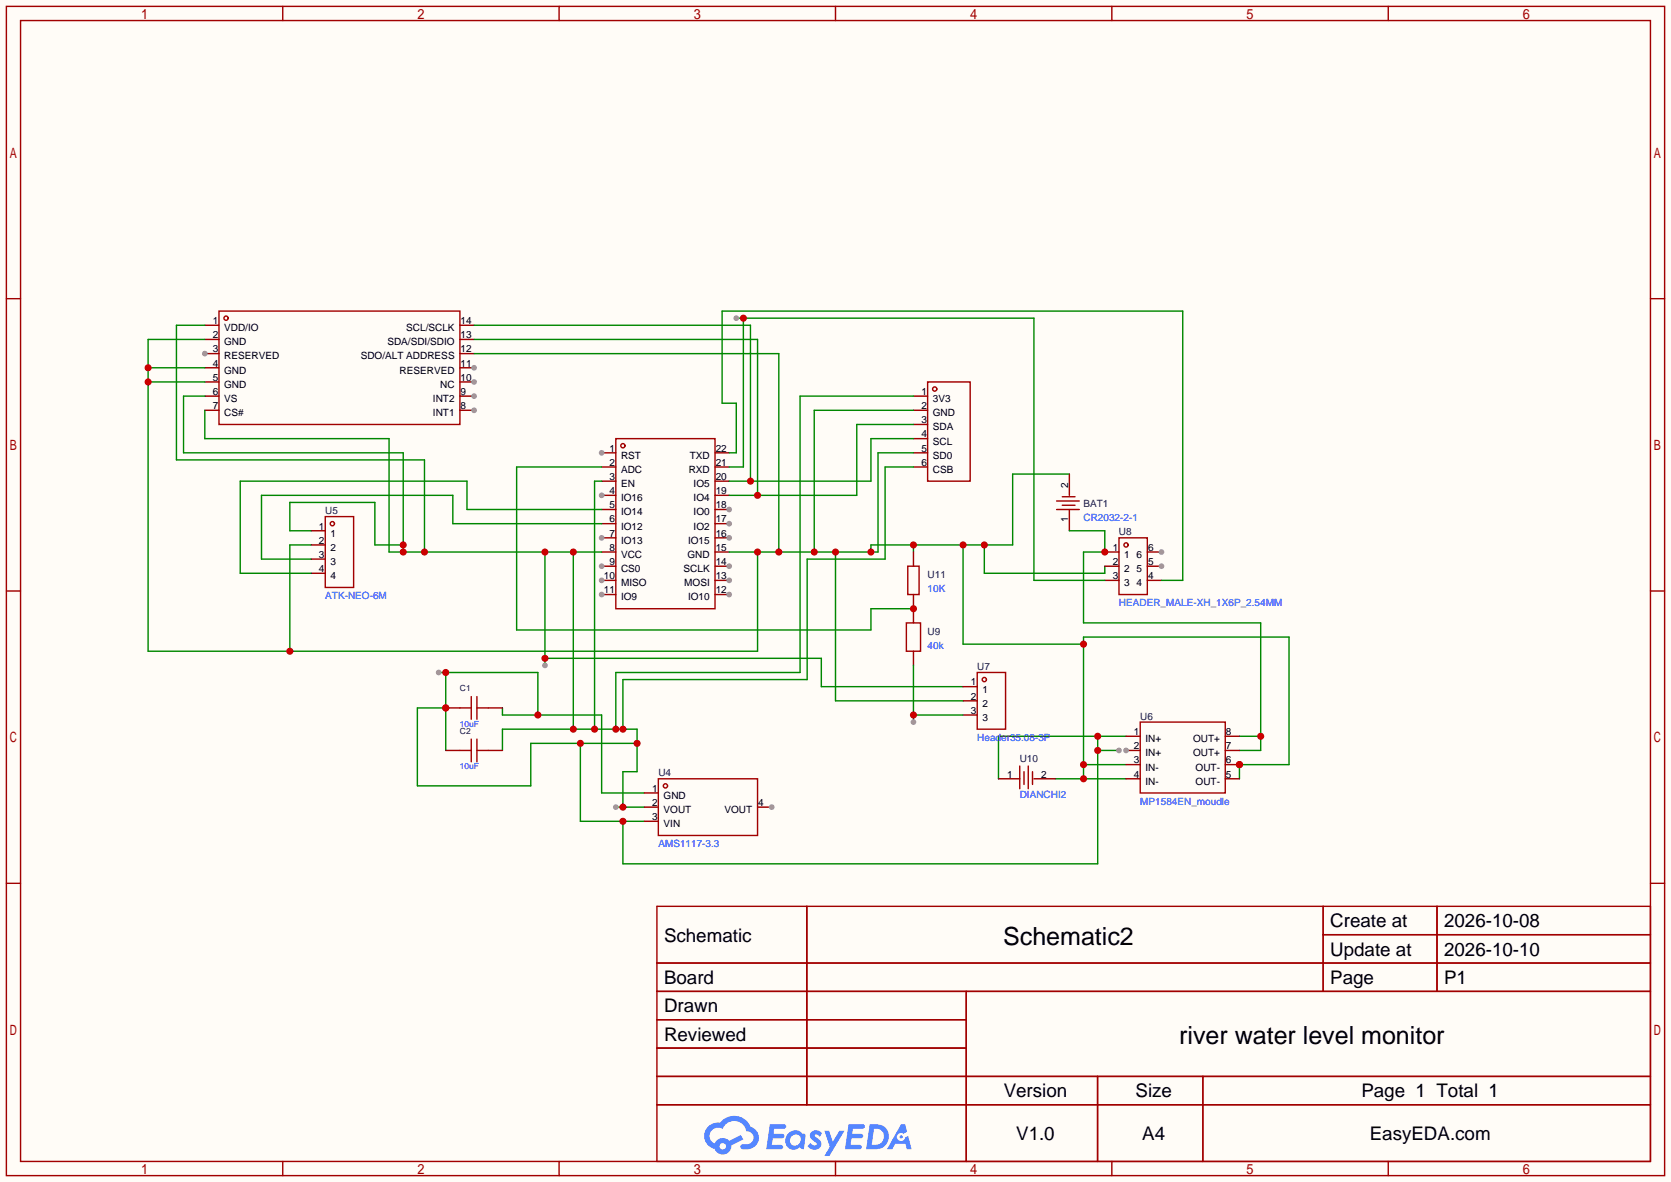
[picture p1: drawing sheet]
<svg xmlns="http://www.w3.org/2000/svg" width="299mm" height="212mm" viewBox="0 0 299 212" stroke-linecap="round" stroke-linejoin="round" font-family="sans-serif">
<path d="M0 0h299.5v211.8h-299.5z" fill="#fffcf7"/>
<g fill="none" stroke="#a10000" stroke-width=".25">
<path d="M1.1 1.1h297.2v209.6h-297.2zM3.7 3.7h292.1v204.5h-292.1zM50.7 1.1v2.6M100.2 1.1v2.6M149.7 1.1v2.6M199.3 1.1v2.6M248.8 1.1v2.6M1.1 53.5h2.6M295.8 53.5h2.5M1.1 105.9h2.6M295.8 105.9h2.5M1.1 158.3h2.6"/>
<path d="M295.8 158.3h2.5M117.7 162.4h178.1v45.8h-178.1zM117.7 172.6h178.1M117.7 177.7h178.1M144.6 162.4v35.6M173.2 177.7v30.5M237.1 162.4v15.3M237.1 167.5h58.7M257.5 162.4v15.3M117.7 182.8h55.5M117.7 192.9h178.1M117.7 187.8h55.5"/>
<path d="M117.7 198h178.1M196.7 192.9v15.3M215.6 192.9v15.3M50.7 208.2v2.5M100.2 208.2v2.5M149.7 208.2v2.5M199.3 208.2v2.5M248.8 208.2v2.5"/>
</g>
<g fill="#5487ff">
<path d="M145.5 202.8a1.3 1.3 0 0 1 1.8 .3l-.4 .6a.54 .54 0 0 0-.9-.2l.1 .2a1.58 1.58 0 0 1 1.1 1.6 1.43 1.43 0 0 1-2.5 .1l.5-.6a.64 .64 0 0 0 .5 .5 .64 .64 0 0 0 .7-.3l-.2-.2a1.6 1.6 0 0 1-1-1.6z"/>
<path d="M147.7 202.7h.9l.7 1.9 1.1-1.9h.9l-2.7 4.5h-.9l1-1.7z"/>
<path d="M138 201.5h1.6a1.31 1.31 0 0 1 1.2 .2 .4 .4 0 0 1-.3 .6h-1.8l-.1 .9h1.6a.4 .4 0 0 1 .4 .4 .4 .4 0 0 1-.4 .4h-1.7l-.2 1.2h.8a1.23 1.23 0 0 1 1.2 .2 .39 .39 0 0 1-.3 .6h-2.7z"/>
<path d="M152.1 201.5h1.6a1.32 1.32 0 0 1 1.3 .2 .39 .39 0 0 1-.4 .6h-1.7l-.2 .9h1.7a.4 .4 0 0 1 .3 .4 .4 .4 0 0 1-.4 .4h-1.7l-.2 1.2h.8a1.23 1.23 0 0 1 1.2 .2 .39 .39 0 0 1-.3 .6h-2.7z"/>
<path d="M161.5 201.5h.7l.4 1.3-.7 .4a.75 .75 0 0 0-1.1 .3 .75 .75 0 0 0 .5 1 .75 .75 0 0 0 .9-.6l.6-.3 .6 2.4h-.9l-.2-1h-1.9l-.5 1h-.9z"/>
<path d="M155.9 201.5l-.7 4.5h1.5a2.27 2.27 0 0 0 2.6-2.3 2.27 2.27 0 0 0-2.7-2.2zM156.6 202.3a1.5 1.5 0 0 1 1.8 1.5 1.5 1.5 0 0 1-1.9 1.4h-.3z"/>
<path d="M141.3 203.1a1.62 1.62 0 0 0-.4 2.1 1.62 1.62 0 0 0 2 .7l.4-.3 .3 .3 .5 .1 .3-2.5-.2-.3h-.4a1.58 1.58 0 0 0-2.5-.1zM141.9 203.6a.98 .98 0 0 1 1.5 .2 .98 .98 0 0 1-.6 1.5 .94 .94 0 0 1-1.2-.4 .94 .94 0 0 1 .3-1.3z"/>
<path d="M126.9 201.9a2.37 2.37 0 0 0 1.2 4 1.54 1.54 0 0 0 1.7 1 1.54 1.54 0 0 0 1.3-1.6l2.1-1.1-.5-.8-2 1.1a1.57 1.57 0 0 0-2.6 .4 1.5 1.5 0 0 1-.8-2.1 1.5 1.5 0 0 1 2.2-.5 2.23 2.23 0 0 1 2.3-1.4 2.23 2.23 0 0 1 2 1.8 1.16 1.16 0 0 1 1.2 1.1 1.16 1.16 0 0 1-1 1.3h-.7a.47 .47 0 0 0-.6 .3 .47 .47 0 0 0 .4 .6 2.23 2.23 0 0 0 2.3-.7 2.23 2.23 0 0 0 .4-2.3 2.16 2.16 0 0 0-1.3-1.1 3.2 3.2 0 0 0-5.4-.7l-1.2 .1zM129 205.4a.58 .58 0 0 1 1.1 0 .58 .58 0 0 1-1.1 0z"/>
<circle cx="161.5" cy="203.8" r=".28"/>
</g>
<g fill="none" stroke="#a10000" stroke-width=".25">
<path d="M39.2 55.8h43.2v20.3h-43.2z"/>
<circle cx="40.5" cy="57" r=".38"/>
</g>
<path d="M36.7 58.3h2.5M36.7 60.8h2.5M36.7 63.4h2.5" fill="none" stroke="#870000" stroke-width=".25"/>
<circle cx="36.7" cy="63.4" r=".51" fill="#999"/>
<path d="M36.7 65.9h2.5M36.7 68.5h2.5M36.7 71h2.5M36.7 73.5h2.5M82.4 73.5h2.6" fill="none" stroke="#870000" stroke-width=".25"/>
<circle cx="85" cy="73.5" r=".51" fill="#999"/>
<path d="M82.4 71h2.6" fill="none" stroke="#870000" stroke-width=".25"/>
<circle cx="85" cy="71" r=".51" fill="#999"/>
<path d="M82.4 68.5h2.6" fill="none" stroke="#870000" stroke-width=".25"/>
<circle cx="85" cy="68.5" r=".51" fill="#999"/>
<path d="M82.4 65.9h2.6" fill="none" stroke="#870000" stroke-width=".25"/>
<circle cx="85" cy="65.9" r=".51" fill="#999"/>
<path d="M82.4 58.3h2.6M82.4 63.4h2.6M82.4 60.8h2.6M128.1 81.2h2.6M128.1 83.7h2.6M128.1 86.2h2.6M128.1 88.8h2.6M128.1 91.3h2.6" fill="none" stroke="#870000" stroke-width=".25"/>
<circle cx="130.7" cy="91.3" r=".51" fill="#999"/>
<path d="M128.1 93.9h2.6" fill="none" stroke="#870000" stroke-width=".25"/>
<circle cx="130.7" cy="93.9" r=".51" fill="#999"/>
<path d="M128.1 96.4h2.6" fill="none" stroke="#870000" stroke-width=".25"/>
<circle cx="130.7" cy="96.4" r=".51" fill="#999"/>
<path d="M128.1 98.9h2.6M128.1 101.5h2.6" fill="none" stroke="#870000" stroke-width=".25"/>
<circle cx="130.7" cy="101.5" r=".51" fill="#999"/>
<path d="M128.1 104h2.6" fill="none" stroke="#870000" stroke-width=".25"/>
<circle cx="130.7" cy="104" r=".51" fill="#999"/>
<path d="M128.1 106.6h2.6" fill="none" stroke="#870000" stroke-width=".25"/>
<circle cx="130.7" cy="106.6" r=".51" fill="#999"/>
<path d="M107.8 106.6h2.6" fill="none" stroke="#870000" stroke-width=".25"/>
<circle cx="107.8" cy="106.6" r=".51" fill="#999"/>
<path d="M107.8 104h2.6" fill="none" stroke="#870000" stroke-width=".25"/>
<circle cx="107.8" cy="104" r=".51" fill="#999"/>
<path d="M107.8 101.5h2.6" fill="none" stroke="#870000" stroke-width=".25"/>
<circle cx="107.8" cy="101.5" r=".51" fill="#999"/>
<path d="M107.8 98.9h2.6M107.8 96.4h2.6" fill="none" stroke="#870000" stroke-width=".25"/>
<circle cx="107.8" cy="96.4" r=".51" fill="#999"/>
<path d="M107.8 93.9h2.6M107.8 91.3h2.6M107.8 88.8h2.6" fill="none" stroke="#870000" stroke-width=".25"/>
<circle cx="107.8" cy="88.8" r=".51" fill="#999"/>
<path d="M107.8 86.2h2.6M107.8 83.7h2.6M107.8 81.2h2.6" fill="none" stroke="#870000" stroke-width=".25"/>
<circle cx="107.8" cy="81.2" r=".51" fill="#999"/>
<g fill="none" stroke="#a10000" stroke-width=".25">
<path d="M110.4 78.6h17.7v30.5h-17.7zM166.2 68.5h7.7v17.7h-7.7zM58.3 92.6h5.1v12.7h-5.1z"/>
<circle cx="111.6" cy="79.9" r=".38"/>
<circle cx="167.5" cy="69.7" r=".38"/>
<circle cx="59.6" cy="93.9" r=".38"/>
</g>
<path d="M163.7 71h2.5M163.7 73.5h2.5M163.7 76.1h2.5M163.7 78.6h2.5M55.8 95.1h2.5M55.8 97.7h2.5M163.7 81.2h2.5M163.7 83.7h2.5M55.8 100.2h2.5M55.8 102.7h2.5" fill="none" stroke="#870000" stroke-width=".25"/>
<path d="M85 60.8h50.8v28M163.7 76.1h-10.2v12.7h-22.8" fill="none" stroke="#008700" stroke-width=".25"/>
<circle cx="135.8" cy="88.8" r=".63" fill="#c00"/>
<path d="M85 58.3h49.5v27.9M163.7 78.6h-7.6v7.6h-25.4" fill="none" stroke="#008700" stroke-width=".25"/>
<circle cx="134.5" cy="86.2" r=".63" fill="#c00"/>
<g fill="none" stroke="#008700" stroke-width=".25">
<path d="M36.7 58.3h-5.1v24.1h44.5v16.5M36.7 73.5v5.1h33v20.3h38.1M36.7 71h-3.8v10.2h39.4v17.7M163.7 71h-20.3v49.5h-33v10.2M55.8 95.1h-3.9v-5.1h15.3v7.7h5.1M97.7 98.9v20.4M102.7 98.9v31.8M107.8 86.2h-1.2v44.5M163.7 83.7h-5.1v16.5h-13.9v21.6h-33.1v8.9M97.7 118h49.5v5.1h25.4M78.6 120.5h17.8v7.6M79.9 126.9h-5.1v13.9h20.3v-7.6h19.1"/>
<path d="M79.9 120.5v14M90 134.5v-3.8h24.2v7.6h-2.6v6.4M90 126.9v1.2h17.8v14h7.6M104 133.2v14h11.4M196.7 132v22.8h-85.1v-7.6M196.7 134.5h3.8M201.8 132h-22.9v7.6M110.4 144.7h5"/>
</g>
<g fill="#c00">
<circle cx="76.1" cy="98.9" r=".63"/>
<circle cx="72.3" cy="98.9" r=".63"/>
<circle cx="72.3" cy="97.7" r=".63"/>
<circle cx="97.7" cy="98.9" r=".63"/>
<circle cx="102.7" cy="98.9" r=".63"/>
<circle cx="102.7" cy="130.7" r=".63"/>
<circle cx="106.6" cy="130.7" r=".63"/>
<circle cx="110.4" cy="130.7" r=".63"/>
<circle cx="111.6" cy="130.7" r=".63"/>
<circle cx="114.2" cy="133.2" r=".63"/>
<circle cx="111.6" cy="144.7" r=".63"/>
<circle cx="104" cy="133.2" r=".63"/>
<circle cx="79.9" cy="126.9" r=".63"/>
<circle cx="79.9" cy="120.5" r=".63"/>
<circle cx="96.4" cy="128.1" r=".63"/>
<circle cx="111.6" cy="147.2" r=".63"/>
<circle cx="196.7" cy="134.5" r=".63"/>
<circle cx="196.7" cy="132" r=".63"/>
<circle cx="97.7" cy="118" r=".63"/>
</g>
<g fill="#999">
<circle cx="110.4" cy="144.7" r=".51"/>
<circle cx="78.6" cy="120.5" r=".51"/>
<circle cx="200.5" cy="134.5" r=".51"/>
<circle cx="97.7" cy="119.3" r=".51"/>
</g>
<g fill="none" stroke="#008700" stroke-width=".25">
<path d="M26.5 65.9h10.2M26.5 68.5h10.2M36.7 60.8h-10.2v55.9h109.3v-17.8M85 63.4h54.6v35.5M163.7 73.5h-17.8v25.4M55.8 97.7h-3.9v19M149.7 98.9v26.7h22.9M163.7 81.2h-6.3v17.7h-26.7M163.7 97.7v1.2M172.6 97.7v17.7h21.6M176.4 97.7v5h21.6v-1.2M191.6 85h-10.1v12.7h-25.4v1.2"/>
<path d="M189.1 139.6h12.7M194.2 139.6v-25.4h36.8v22.8h-8.9v2.6M194.2 137h7.6"/>
</g>
<g fill="#c00">
<circle cx="26.5" cy="65.9" r=".63"/>
<circle cx="26.5" cy="68.5" r=".63"/>
<circle cx="51.9" cy="116.7" r=".63"/>
<circle cx="135.8" cy="98.9" r=".63"/>
<circle cx="139.6" cy="98.9" r=".63"/>
<circle cx="145.9" cy="98.9" r=".63"/>
<circle cx="149.7" cy="98.9" r=".63"/>
<circle cx="156.1" cy="98.9" r=".63"/>
<circle cx="163.7" cy="97.7" r=".63"/>
<circle cx="172.6" cy="97.7" r=".63"/>
<circle cx="176.4" cy="97.7" r=".63"/>
<circle cx="194.2" cy="115.4" r=".63"/>
<circle cx="194.2" cy="137" r=".63"/>
<circle cx="194.2" cy="139.6" r=".63"/>
<circle cx="222.1" cy="137" r=".63"/>
</g>
<path d="M107.8 93.9h-26.6v-5.1h-34.3v11.4h8.9M107.8 91.3h-24.1v-5.1h-40.6v16.5h12.7" fill="none" stroke="#008700" stroke-width=".25"/>
<path d="M84.5 124.8v4.1" fill="none" stroke="#a10000" stroke-width=".25"/>
<path d="M79.9 126.9h2.5" fill="none" stroke="#870000" stroke-width=".25"/>
<circle cx="79.9" cy="126.9" r=".63" fill="#c00"/>
<g fill="none" stroke="#a10000" stroke-width=".25">
<path d="M200.5 96.4h5.1v10.2h-5.1zM82.4 126.9h2.1M82.4 134.5h2.1M84.5 132.5v4M85.5 126.9h2M85.5 124.8v4.1M85.5 132.5v4M85.5 134.5h2M175.1 120.5h5.1v10.2h-5.1z"/>
<circle cx="201.8" cy="97.7" r=".38"/>
<circle cx="176.4" cy="121.8" r=".38"/>
</g>
<path d="M198 98.9h2.5M198 101.5h2.5M198 104h2.5M205.6 101.5h2.6M205.6 104h2.6M79.9 134.5h2.5M87.5 126.9h2.5M87.5 134.5h2.5M172.6 123.1h2.5M172.6 125.6h2.5M172.6 128.1h2.5" fill="none" stroke="#870000" stroke-width=".25"/>
<circle cx="208.2" cy="101.5" r=".51" fill="#999"/>
<path d="M205.6 98.9h2.6" fill="none" stroke="#870000" stroke-width=".25"/>
<circle cx="208.2" cy="98.9" r=".51" fill="#999"/>
<path d="M163.7 98.9v2.6M163.7 106.6v5M163.7 116.7v2.6" fill="none" stroke="#870000" stroke-width=".25"/>
<path d="M162.4 111.6h2.6v5.1h-2.6zM162.7 101.5h2v5.1h-2z" fill="none" stroke="#a10000" stroke-width=".25"/>
<path d="M107.8 83.7h-15.2v29.2h63.5v-3.8h7.6" fill="none" stroke="#008700" stroke-width=".25"/>
<circle cx="163.7" cy="109.1" r=".63" fill="#c00"/>
<path d="M163.7 119.3v10.1M163.7 128.1h8.9" fill="none" stroke="#008700" stroke-width=".25"/>
<circle cx="163.7" cy="128.1" r=".63" fill="#c00"/>
<circle cx="163.7" cy="129.4" r=".51" fill="#999"/>
<g fill="none" stroke="#a10000" stroke-width=".25">
<path d="M189.4 91.3h4M189.4 89.8h4M190.4 90.6h2.3M190.4 89h2.3M118 139.6h17.8v10.1h-17.8z"/>
<circle cx="119.3" cy="140.8" r=".38"/>
</g>
<path d="M191.6 85v3.8M191.6 91.3v3.8M115.4 142.1h2.6M115.4 144.7h2.6M115.4 147.2h2.6M135.8 144.7h2.5" fill="none" stroke="#870000" stroke-width=".25"/>
<circle cx="138.3" cy="144.7" r=".51" fill="#999"/>
<path d="M191.6 95.1h6.4v3.8h-3.8v12.7h31.7v22.9h-3.8M222.1 132h3.8" fill="none" stroke="#008700" stroke-width=".25"/>
<g fill="#c00">
<circle cx="198" cy="98.9" r=".63"/>
<circle cx="225.9" cy="132" r=".63"/>
</g>
<path d="M132 57h53.3v47h12.7M133.2 57v26.7h-2.5" fill="none" stroke="#008700" stroke-width=".25"/>
<circle cx="133.2" cy="57" r=".63" fill="#c00"/>
<circle cx="132" cy="57" r=".51" fill="#999"/>
<path d="M130.7 81.2h1.3v-8.9h-2.6v-16.5h82.6v48.2h-3.8" fill="none" stroke="#008700" stroke-width=".25"/>
<path d="M204.3 129.4h15.3v12.7h-15.3z" fill="none" stroke="#a10000" stroke-width=".25"/>
<path d="M201.8 132h2.5M201.8 134.5h2.5" fill="none" stroke="#870000" stroke-width=".25"/>
<circle cx="201.8" cy="134.5" r=".51" fill="#999"/>
<path d="M201.8 137h2.5M201.8 139.6h2.5M219.6 137h2.5M219.6 139.6h2.5" fill="none" stroke="#870000" stroke-width=".25"/>
<circle cx="222.1" cy="137" r=".63" fill="#c00"/>
<path d="M178.9 139.6h3.9M185.3 139.6h3.8M219.6 134.5h2.5M219.6 132h2.5" fill="none" stroke="#870000" stroke-width=".25"/>
<path d="M182.8 137.3v4.1M183.5 138.3v2.3M184.3 137.3v4.1M185 138.3v2.3" fill="none" stroke="#a10000" stroke-width=".25"/>
<g font-size="4.5">
<text x="179.8" y="169.3">Schematic2</text>
<text x="211.3" y="187.1">river water level monitor</text>
</g>
<g font-size="3.4">
<text x="238.4" y="166.2">Create at</text>
<text x="258.8" y="166.2">2026-10-08</text>
<text x="119" y="168.7">Schematic</text>
<text x="238.4" y="171.3">Update at</text>
<text x="258.8" y="171.3">2026-10-10</text>
<text x="119" y="176.4">Board</text>
<text x="238.4" y="176.4">Page</text>
<text x="258.8" y="176.4">P1</text>
<text x="119" y="181.4">Drawn</text>
<text x="119" y="186.5">Reviewed</text>
<text x="179.9" y="196.7">Version</text>
<text x="203.5" y="196.7">Size</text>
<text x="244" y="196.7">Page 1 Total 1</text>
<text x="182.1" y="204.3">V1.0</text>
<text x="204.7" y="204.3">A4</text>
<text x="245.5" y="204.3">EasyEDA.com</text>
</g>
<g font-size="1.8">
<text x="38.1" y="58.1">1</text>
<text x="40.2" y="59.3">VDD/IO</text>
<text x="72.8" y="59.3">SCL/SCLK</text>
<text x="82.5" y="58.1">14</text>
<text x="38.1" y="60.6">2</text>
<text x="38.1" y="63.2">3</text>
<text x="38.1" y="65.7">4</text>
<text x="40.2" y="61.9">GND</text>
<text x="40.2" y="64.4">RESERVED</text>
<text x="64.6" y="64.4">SDO/ALT ADDRESS</text>
<text x="69.4" y="61.9">SDA/SDI/SDIO</text>
<text x="82.5" y="65.7">11</text>
<text x="82.5" y="63.2">12</text>
<text x="82.5" y="60.6">13</text>
<text x="38.1" y="68.2">5</text>
<text x="38.1" y="70.8">6</text>
<text x="40.2" y="67">GND</text>
<text x="40.2" y="69.5">GND</text>
<text x="71.6" y="67">RESERVED</text>
<text x="78.9" y="69.5">NC</text>
<text x="82.5" y="70.8">9</text>
<text x="82.5" y="68.2">10</text>
<text x="165.1" y="70.8">1</text>
<text x="38.1" y="73.3">7</text>
<text x="40.2" y="72">VS</text>
<text x="40.2" y="74.6">CS#</text>
<text x="77.6" y="74.6">INT1</text>
<text x="77.6" y="72">INT2</text>
<text x="82.5" y="73.3">8</text>
<text x="165.1" y="73.3">2</text>
<text x="165.1" y="75.9">3</text>
<text x="167.2" y="72">3V3</text>
<text x="167.2" y="74.6">GND</text>
<text x="167.2" y="77.1">SDA</text>
<text x="109.2" y="83.5">2</text>
<text x="109.2" y="80.9">1</text>
<text x="111.3" y="82.2">RST</text>
<text x="123.6" y="82.2">TXD</text>
<text x="128.3" y="80.9">22</text>
<text x="128.3" y="83.5">21</text>
<text x="165.1" y="78.4">4</text>
<text x="165.1" y="80.9">5</text>
<text x="165.1" y="83.5">6</text>
<text x="167.2" y="79.7">SCL</text>
<text x="167.2" y="82.2">SD0</text>
<text x="109.2" y="88.6">4</text>
<text x="109.2" y="86">3</text>
<text x="111.3" y="89.8">IO16</text>
<text x="111.3" y="87.3">EN</text>
<text x="111.3" y="84.7">ADC</text>
<text x="123.4" y="84.7">RXD</text>
<text x="124.3" y="87.3">IO5</text>
<text x="124.3" y="89.8">IO4</text>
<text x="128.3" y="86">20</text>
<text x="128.3" y="88.6">19</text>
<text x="167.2" y="84.7">CSB</text>
<text x="191.4" y="87.5" transform="rotate(-90 191.4 87.5)">2</text>
<text x="57.2" y="94.9">1</text>
<text x="109.2" y="93.6">6</text>
<text x="109.2" y="91.1">5</text>
<text x="111.3" y="94.9">IO12</text>
<text x="111.3" y="92.4">IO14</text>
<text x="124.3" y="92.4">IO0</text>
<text x="124.3" y="94.9">IO2</text>
<text x="128.3" y="91.1">18</text>
<text x="128.3" y="93.6">17</text>
<text x="191.4" y="93.6" transform="rotate(-90 191.4 93.6)">1</text>
<text x="57.2" y="97.4">2</text>
<text x="57.2" y="100">3</text>
<text x="59.2" y="96.2">1</text>
<text x="59.2" y="98.7">2</text>
<text x="59.2" y="101.3">3</text>
<text x="109.2" y="101.3">9</text>
<text x="109.2" y="98.7">8</text>
<text x="109.2" y="96.2">7</text>
<text x="111.3" y="100">VCC</text>
<text x="111.3" y="97.4">IO13</text>
<text x="123.2" y="100">GND</text>
<text x="123.3" y="97.4">IO15</text>
<text x="128.3" y="96.2">16</text>
<text x="128.3" y="98.7">15</text>
<text x="128.3" y="101.3">14</text>
<text x="199.4" y="98.7">1</text>
<text x="199.4" y="101.3">2</text>
<text x="201.5" y="100">1</text>
<text x="203.7" y="100">6</text>
<text x="205.7" y="101.3">5</text>
<text x="205.7" y="98.7">6</text>
<text x="57.2" y="102.5">4</text>
<text x="59.2" y="103.8">4</text>
<text x="108.2" y="106.3">11</text>
<text x="108.2" y="103.8">10</text>
<text x="111.3" y="107.6">IO9</text>
<text x="111.3" y="105.1">MISO</text>
<text x="111.3" y="102.5">CS0</text>
<text x="122.5" y="102.5">SCLK</text>
<text x="122.6" y="105.1">MOSI</text>
<text x="123.3" y="107.6">IO10</text>
<text x="128.3" y="103.8">13</text>
<text x="128.3" y="106.3">12</text>
<text x="199.4" y="103.8">3</text>
<text x="201.5" y="102.5">2</text>
<text x="201.5" y="105.1">3</text>
<text x="203.7" y="105.1">4</text>
<text x="203.7" y="102.5">5</text>
<text x="205.7" y="103.8">4</text>
<text x="174" y="122.8">1</text>
<text x="174" y="125.4">2</text>
<text x="176.1" y="124.1">1</text>
<text x="174" y="127.9">3</text>
<text x="176.1" y="126.7">2</text>
<text x="176.1" y="129.2">3</text>
<text x="203.2" y="131.7">1</text>
<text x="219.7" y="131.7">8</text>
<text x="203.2" y="134.3">2</text>
<text x="203.2" y="136.8">3</text>
<text x="205.3" y="133">IN+</text>
<text x="205.3" y="135.5">IN+</text>
<text x="213.8" y="135.5">OUT+</text>
<text x="213.8" y="133">OUT+</text>
<text x="219.7" y="136.8">6</text>
<text x="219.7" y="134.3">7</text>
<text x="116.9" y="141.9">1</text>
<text x="118.9" y="143.2">GND</text>
<text x="180.5" y="139.4">1</text>
<text x="186.6" y="139.4">2</text>
<text x="203.2" y="139.4">4</text>
<text x="205.3" y="138.1">IN-</text>
<text x="205.3" y="140.6">IN-</text>
<text x="214.3" y="140.6">OUT-</text>
<text x="214.3" y="138.1">OUT-</text>
<text x="219.7" y="139.4">5</text>
<text x="116.9" y="144.4">2</text>
<text x="116.9" y="147">3</text>
<text x="118.9" y="145.7">VOUT</text>
<text x="118.9" y="148.2">VIN</text>
<text x="129.8" y="145.7">VOUT</text>
<text x="135.9" y="144.4">4</text>
</g>
<g font-size="1.8" fill="#000080">
<text x="58.3" y="92.1">U5</text>
<text x="194.2" y="90.9">BAT1</text>
<text x="200.5" y="95.9">U8</text>
<text x="166.2" y="103.6">U11</text>
<text x="166.2" y="113.7">U9</text>
<text x="175.1" y="120.1">U7</text>
<text x="204.3" y="129">U6</text>
<text x="182.8" y="136.6">U10</text>
<text x="118" y="139.1">U4</text>
</g>
<g font-size="1.8" fill="#00f">
<text x="194.2" y="93.4">CR2032-2-1</text>
<text x="58.3" y="107.4">ATK-NEO-6M</text>
<text x="166.2" y="106.1">10K</text>
<text x="200.5" y="108.6">HEADER_MALE-XH_1X6P_2.54MM</text>
<text x="166.2" y="116.3">40k</text>
<text x="175.1" y="132.8">Header35.08-3P</text>
<text x="182.8" y="142.9">DIANCHI2</text>
<text x="204.3" y="144.2">MP1584EN_moudle</text>
<text x="118" y="151.8">AMS1117-3.3</text>
</g>
<g font-size="1.5" fill="#000080">
<text x="82.4" y="123.9">C1</text>
<text x="82.4" y="131.5">C2</text>
</g>
<g font-size="1.5" fill="#00f">
<text x="82.4" y="130.2">10uF</text>
<text x="82.4" y="137.9">10uF</text>
</g>
</svg>
